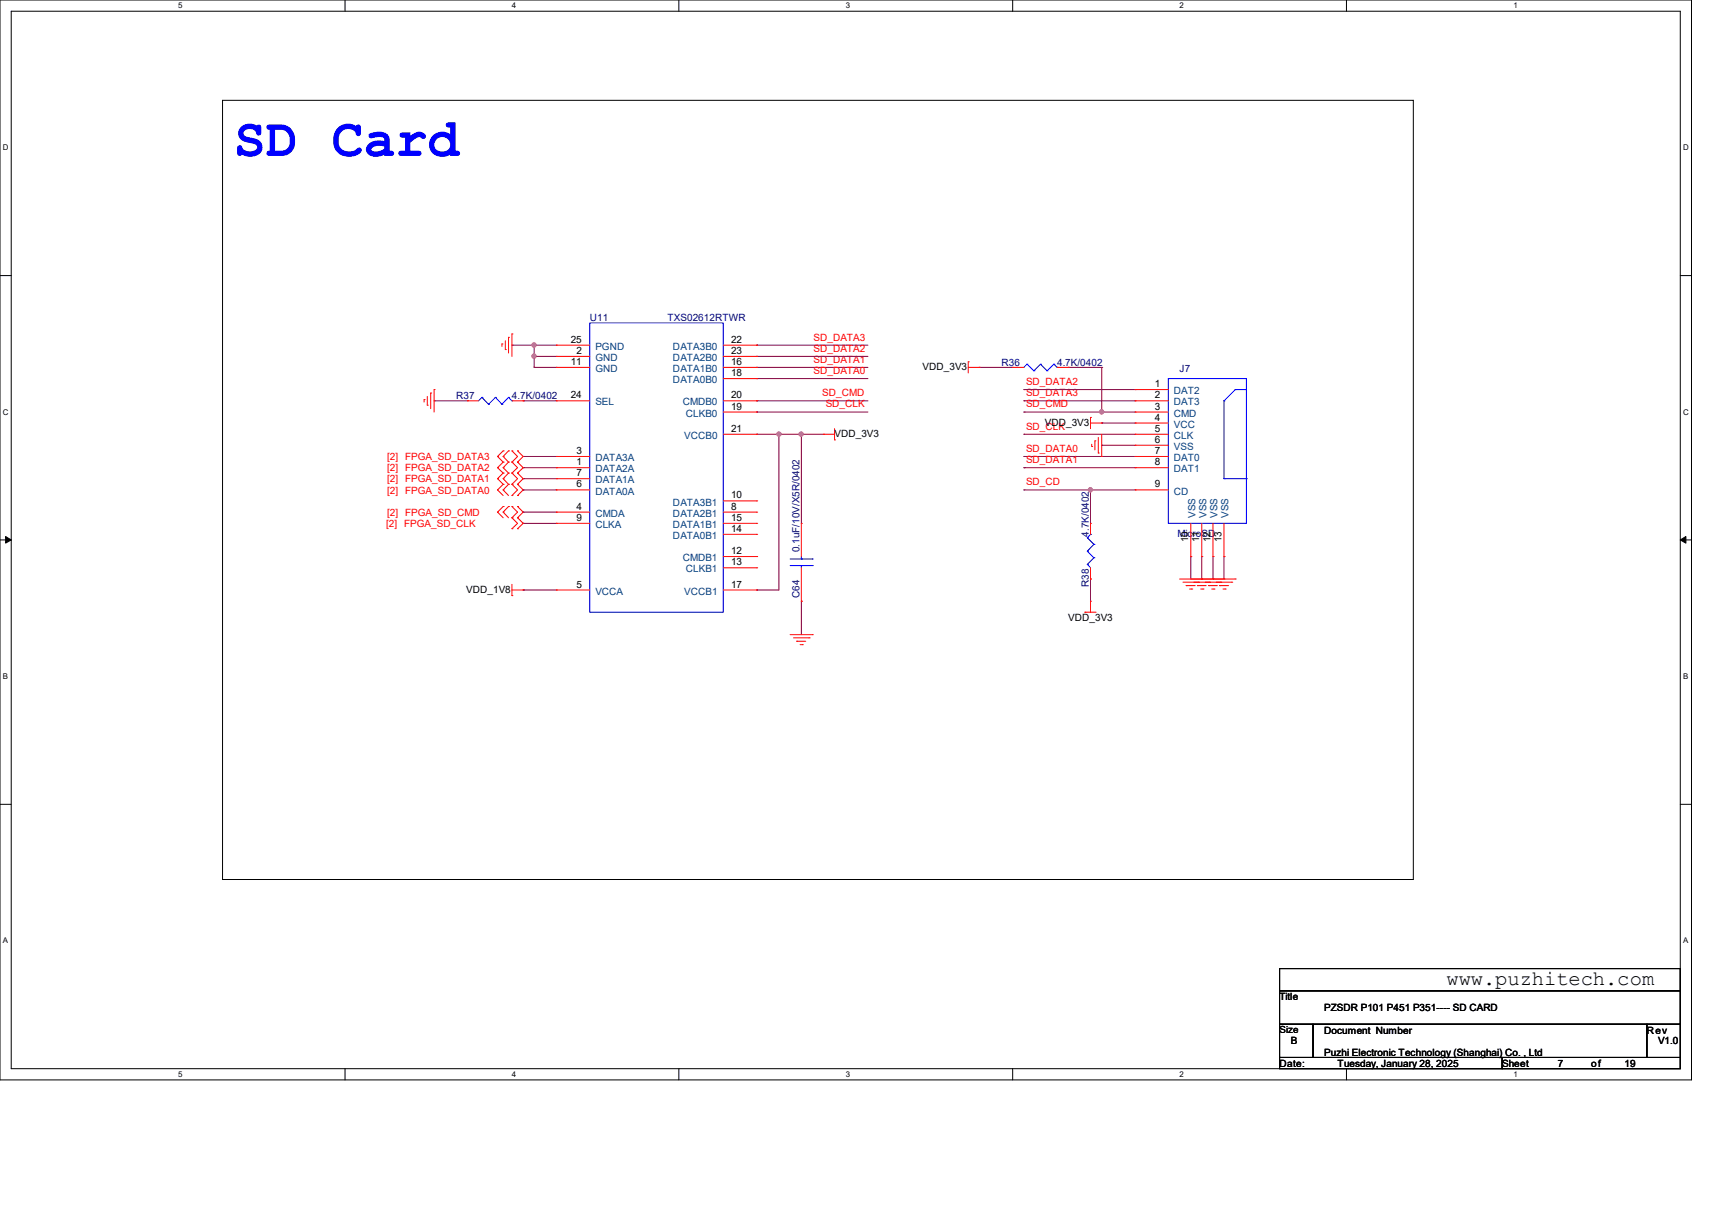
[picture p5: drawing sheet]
<svg xmlns="http://www.w3.org/2000/svg" width="297mm" height="210mm" viewBox="0 0 297 210" stroke-linecap="round" stroke-linejoin="round" font-family="sans-serif">
<path d="M0 0h293.5v187.3h-293.5zM1.9 1.9h289.6v183.4h-289.6z" fill="none" stroke="#000" stroke-width=".17"/>
<g fill="#fff">
<path d="M30.9 .2h.8v1.5h-.8z"/>
<path d="M30.9 185.5h.8v1.6h-.8z"/>
</g>
<path d="M59.9 0v1.9M59.9 185.3v2" fill="none" stroke="#000" stroke-width=".17"/>
<g fill="#fff">
<path d="M88.8 .2h.8v1.5h-.8z"/>
<path d="M88.8 185.5h.8v1.6h-.8z"/>
</g>
<path d="M117.8 0v1.9M117.8 185.3v2" fill="none" stroke="#000" stroke-width=".17"/>
<g fill="#fff">
<path d="M146.7 .2h.8v1.5h-.8z"/>
<path d="M146.7 185.5h.8v1.6h-.8z"/>
</g>
<path d="M175.7 0v1.9M175.7 185.3v2" fill="none" stroke="#000" stroke-width=".17"/>
<g fill="#fff">
<path d="M204.6 .2h.8v1.5h-.8z"/>
<path d="M204.6 185.5h.8v1.6h-.8z"/>
</g>
<path d="M233.6 0v1.9M233.6 185.3v2" fill="none" stroke="#000" stroke-width=".17"/>
<g fill="#fff">
<path d="M262.6 .2h.7v1.5h-.7z"/>
<path d="M262.6 185.5h.7v1.6h-.7z"/>
<path d="M.5 24.8h1v1.6h-1z"/>
<path d="M292 24.8h1v1.6h-1z"/>
<path d="M.5 70.7h1v1.5h-1z"/>
<path d="M292 70.7h1v1.5h-1z"/>
</g>
<path d="M0 47.8h1.9M291.5 47.8h2" fill="none" stroke="#000" stroke-width=".17"/>
<g fill="#fff">
<path d="M.5 116.5h.9v1.6h-.9z"/>
<path d="M292 116.5h.9v1.6h-.9z"/>
</g>
<path d="M0 93.6h1.9M291.5 93.6h2" fill="none" stroke="#000" stroke-width=".17"/>
<path d="M1 93l.9 .6-.9 .6zM291.5 93.6l1-.6v1.2z" fill="#000" stroke="#000" stroke-width=".17"/>
<g fill="#fff">
<path d="M.5 162.4h.9v1.5h-.9z"/>
<path d="M292 162.4h.9v1.5h-.9z"/>
</g>
<path d="M38.6 17.4h206.6v135.1h-206.6zM0 139.5h1.9M291.5 139.5h2M222 168h69.5v3.8h-69.5zM222 171.8h69.5v5.8h-69.5zM222 177.6h5.8v5.8h-5.8zM227.8 177.6h57.9v5.8h-57.9zM285.7 177.6h5.8v5.8h-5.8zM222 183.4h38.6v1.9h-38.6zM260.6 183.4h30.9v1.9h-30.9z" fill="none" stroke="#000" stroke-width=".17"/>
<g fill="none" stroke="#800040" stroke-width=".17">
<path d="M88.8 59.9h.1M88.8 59.9h7.7M92.7 59.9h.1M92.7 59.9v3.8M131.3 59.9h.1M131.3 59.9h19.3M75.3 69.5h.1M75.3 69.5h5.8M90.8 79.2h.1M90.8 69.5h.1M90.8 69.5h5.7M90.8 79.2h5.7"/>
<path d="M92.7 63.7h.1M92.7 61.8h.1M92.7 63.7h3.8M92.7 61.8h3.8M131.3 69.5h.1M131.3 63.7h.1M131.3 65.7h.1M131.3 61.8h.1M131.3 71.5h.1M131.3 75.3h.1M131.3 63.7h19.3M131.3 69.5h19.3"/>
<path d="M131.3 71.5h19.3M131.3 75.3h11.6M131.3 65.7h19.3M131.3 61.8h19.3M135.1 75.3h.1M135.1 75.3v27h-3.8M139 75.3h.1M139 75.3v15.5M169.9 63.7h.1M169.9 63.7h5.8M177.6 69.5h.1M177.6 71.5h.1"/>
<path d="M177.6 75.3h.1M177.6 67.6h.1M177.6 79.2h.1M177.6 69.5h19.3M177.6 71.5h19.3M177.6 75.3h19.3M177.6 67.6h19.3M177.6 79.2h19.3M185.3 63.7h.1M185.3 63.7h5.8M191.1 73.4h.1M191.1 77.2h.1"/>
<path d="M191.1 63.7h.1M191.1 71.5h.1M191.1 73.4h5.8M191.1 77.2h5.8M191.1 63.7v7.8M90.8 81.1h.1M90.8 85h.1M90.8 90.8h.1M90.8 88.8h.1M90.8 83h.1M90.8 85h5.7M90.8 81.1h5.7"/>
<path d="M90.8 90.8h5.7M90.8 88.8h5.7M90.8 83h5.7M177.6 81.1h.1M177.6 85h.1M177.6 85h19.3M177.6 81.1h19.3M189.2 85h.1M189.2 85v5.8M206.6 96.5h.1M206.6 96.5v3.9M208.5 96.5h.1"/>
<path d="M208.5 96.5v3.9M210.4 96.5h.1M210.4 96.5v3.9M212.3 96.5h.1M212.3 96.5v3.9M90.8 102.3h.1M90.8 102.3h5.7M131.3 102.3h.1M139 104.3h.1M139 104.3v5.8M189.2 100.4h.1M189.2 100.4v3.9"/>
</g>
<g fill="#f0f" stroke="#f0f" stroke-width=".17">
<circle cx="191.1" cy="71.4" r=".37"/>
<circle cx="92.6" cy="61.8" r=".37"/>
<circle cx="92.6" cy="59.8" r=".37"/>
<circle cx="135.1" cy="75.3" r=".37"/>
<circle cx="139" cy="75.3" r=".37"/>
<circle cx="189.2" cy="84.9" r=".37"/>
</g>
<g fill="none" stroke="#f00" stroke-width=".17">
<path d="M87.1 59.6h.1M87.1 59.6v.5M87.7 59.1v1.5M88.2 58.5h.1M88.2 58.5v2.7M88.8 57.9h.1M88.8 57.9v3.9M96.5 59.9h.1M96.5 59.9h5.8M125.5 59.9h5.8M131.3 59.9h.1M73.6 69.3h.1"/>
<path d="M73.6 69.3v.4M74.1 70.3h.1M74.1 68.7v1.6M74.7 68.2h.1M74.7 68.2v2.7M75.3 67.6h.1M75.3 67.6v3.9M81.1 69.5h.1M81.1 69.5h1.9M86.3 79.2h.1M86.3 79.2l1 .9M87.3 79.2h.1"/>
<path d="M87.3 78.2h.1M87.3 79.2l.9 .9M87.3 78.2l-1 1M87.7 60.6h.1M88.2 78.2h.1M88.2 78.2l-.9 1M88.8 78.2h.1M88.8 78.2l1 1-1 .9M88.8 69.5h2M89.8 78.2h.1M89.8 78.2l1 1-1 .9M90.8 69.5h.1"/>
<path d="M96.5 61.8h.1M96.5 79.2h.1M96.5 63.7h.1M96.5 69.5h.1M96.5 63.7h5.8M96.5 69.5h5.8M96.5 79.2h5.8M96.5 61.8h5.8M125.5 63.7h5.8M125.5 75.3h5.8M125.5 69.5h5.8M125.5 71.5h5.8"/>
<path d="M125.5 61.8h5.8M125.5 65.7h5.8M131.3 63.7h.1M131.3 65.7h.1M131.3 71.5h.1M131.3 69.5h.1M131.3 75.3h.1M131.3 61.8h.1M142.9 75.3h.1M142.9 75.3h1.9M144.8 76.3h.1M144.8 74.3v2"/>
<path d="M168 62.7h.1M168 63.7h1.9M168 62.7v2M169.9 63.7h.1M175.7 63.7h.1M175.7 63.7h1.9M183.4 63.7h1.9M185.3 63.7h.1M189.2 72.4h.1M189.2 73.4h1.9M189.2 72.4v1.9M189.4 77.4h.1"/>
<path d="M189.4 77v.4M189.9 76.5h.1M189.9 76.5v1.5M190.5 78.6h.1M190.5 75.9v2.7M191.1 73.4h.1M191.1 79.2h.1M191.1 75.3v3.9M196.9 67.6h.1M196.9 69.5h.1M196.9 71.5h.1M196.9 73.4h.1"/>
<path d="M196.9 75.3h.1M196.9 77.2h.1M196.9 79.2h.1M196.9 73.4h5.8M196.9 75.3h5.8M196.9 69.5h5.8M196.9 67.6h5.8M196.9 71.5h5.8M196.9 77.2h5.8M196.9 79.2h5.8M86.3 83h.1M86.3 81.1h.1"/>
<path d="M86.3 88.8h.1M86.3 85h.1M86.3 83l1 1M86.3 81.1l1 .9M86.3 88.8l1 1M86.3 85l1 .9M87.3 83h.1M87.3 82h.1M87.3 81.1h.1M87.3 80.1h.1M87.3 88.8h.1M87.3 87.8h.1"/>
<path d="M87.3 85h.1M87.3 84h.1M87.3 83l.9 1M87.3 82l-1 1M87.3 81.1l.9 .9M87.3 80.1l-1 1M87.3 88.8l.9 1M87.3 87.8l-1 1M87.3 85l.9 .9M87.3 84l-1 1M88.2 82h.1M88.2 80.1h.1"/>
<path d="M88.2 87.8h.1M88.2 84h.1M88.2 82l-.9 1M88.2 80.1l-.9 1M88.2 87.8l-.9 1M88.2 84l-.9 1M88.8 91.7h.1M88.8 89.8h.1M88.8 80.1h.1M88.8 84h.1M88.8 82h.1M88.8 87.8h.1"/>
<path d="M88.8 85.9h.1M88.8 89.8l1 1-1 .9M88.8 82l1 1-1 1M88.8 80.1l1 1-1 .9M88.8 87.8l1 1-1 1M88.8 84l1 1-1 .9M89.8 89.8h.1M89.8 91.7h.1M89.8 80.1h.1M89.8 82h.1M89.8 84h.1M89.8 87.8h.1"/>
<path d="M89.8 85.9h.1M89.8 89.8l1 1-1 .9M89.8 82l1 1-1 1M89.8 80.1l1 1-1 .9M89.8 87.8l1 1-1 1M89.8 84l1 1-1 .9M96.5 81.1h.1M96.5 88.8h.1M96.5 85h.1M96.5 83h.1M96.5 90.8h.1M96.5 81.1h5.8"/>
<path d="M96.5 85h5.8M96.5 88.8h5.8M96.5 83h5.8M96.5 90.8h5.8M125.5 88.8h5.8M125.5 90.8h5.8M125.5 86.9h5.8M125.5 96.5h5.8M125.5 98.5h5.8M125.5 92.7h5.8M131.3 88.8h.1M131.3 86.9h.1"/>
<path d="M131.3 96.5h.1M131.3 98.5h.1M131.3 92.7h.1M131.3 90.8h.1M139 90.8h.1M139 90.8v5.7M139 98.5v5.8M189.2 90.8h.1M189.2 90.8v1.9M189.2 98.5v1.9M196.9 81.1h.1M196.9 85h.1"/>
<path d="M196.9 81.1h5.8M196.9 85h5.8M206.6 96.5h.1M206.6 90.8v5.7M208.5 96.5h.1M208.5 90.8v5.7M210.4 96.5h.1M210.4 90.8v5.7M212.3 96.5h.1M212.3 90.8v5.7M88.8 103.3h.1M88.8 101.3v2"/>
<path d="M88.8 102.3h2M90.8 102.3h.1M96.5 102.3h.1M96.5 102.3h5.8M125.5 102.3h5.8M131.3 102.3h.1M137.1 110.1h3.8M137.7 110.6h2.7M138.2 111.2h.1M138.2 111.2h1.6M138.8 111.8h.4M139 104.3h.1"/>
<path d="M139.2 111.8h.1M140.4 110.6h.1M140.9 110.1h.1M188.2 106.2h.1M188.2 106.2h2M189.2 104.3h.1M189.2 100.4h.1M189.2 104.3v1.9M204.6 100.4h9.7M205.2 101h8.5M205.8 101.6h.1M205.8 101.6h1.5"/>
<path d="M206.4 102.2h.4M206.8 102.2h.1M207.7 101.6h.1M207.7 101.6h1.6M207.9 101h.1M208.3 102.2h.4M208.5 100.4h.1M208.7 102.2h.1M209.7 101.6h.1M209.7 101.6h1.5M209.8 101h.1M210.2 102.2h.4"/>
<path d="M210.4 100.4h.1M210.6 102.2h.1M211.6 101.6h.1M211.6 101.6h1.5M211.8 101h.1M212.2 102.2h.4M212.3 100.4h.1M212.6 102.2h.1M213.7 101h.1M214.3 100.4h.1"/>
</g>
<g fill="none" stroke="#00f" stroke-width=".17">
<path d="M102.3 56h23.2v50.2h-23.2zM83.6 68.9h.1M83.6 68.9l-.6 .6M83.6 68.9l1.2 1.2M84.8 70.1h.1M85.9 68.9h.1M85.9 68.9l-1.1 1.2M85.9 68.9l1.2 1.2M87.1 70.1h.1M88.2 68.9h.1M88.2 68.9l-1.1 1.2M88.2 68.9l.6 .6"/>
<path d="M88.8 69.5h.1M178.2 63.2h.1M178.2 63.2l-.6 .5M178.2 63.2l1.2 1.1M179.4 64.3h.1M180.5 63.2h.1M180.5 63.2l-1.1 1.1M180.5 63.2l1.2 1.1M181.7 64.3h.1M182.8 63.2h.1M182.8 63.2l-1.1 1.1M182.8 63.2l.6 .5"/>
<path d="M183.4 63.7h.1M202.7 65.7h13.5v25.1h-13.5zM212.3 69.5h.1M212.3 69.5v13.5M214.3 67.6h.1M214.3 67.6h1.9M214.3 67.6l-2 1.9M137.1 96.9h3.8M137.1 98.1h3.8M139 96.9h.1M139 98.1h.1M139 96.5v.4"/>
<path d="M139 98.1v.4M140.9 96.9h.1M140.9 98.1h.1M188.6 97.9h.1M188.6 95.6h.1M188.6 93.3h.1M188.6 97.9l.6 .6M188.6 95.6l1.2 1.1M188.6 93.3l1.2 1.1M189.2 92.7h.1M189.2 92.7l-.6 .6M189.8 96.7h.1"/>
<path d="M189.8 94.4h.1M189.8 96.7l-1.2 1.2M189.8 94.4l-1.2 1.2M212.3 83h.1M212.3 83h3.9M216.2 83h.1"/>
</g>
<text font-size="9.2" fill="#00f" x="40.6" y="27.1">SD Card</text>
<text font-size="3.6" x="251" y="170.8">www.puzhitech.com</text>
<g font-size="1.7">
<text x="99" y="59.4">25</text>
<text x="126.8" y="59.4">22</text>
<text x="99" y="63.3">11</text>
<text x="100" y="61.4">2</text>
<text x="126.8" y="63.3">16</text>
<text x="126.8" y="65.2">18</text>
<text x="126.8" y="61.4">23</text>
<text x="160.1" y="64.2">VDD_3V3</text>
<text x="99" y="69.1">24</text>
<text x="126.8" y="71">19</text>
<text x="126.8" y="69.1">20</text>
<text x="200.4" y="67.1">1</text>
<text x="200.4" y="69.1">2</text>
<text x="200.4" y="71">3</text>
<text x="126.8" y="74.9">21</text>
<text x="144.8" y="75.7">VDD_3V3</text>
<text x="181.3" y="73.8">VDD_3V3</text>
<text x="200.4" y="72.9">4</text>
<text x="200.4" y="74.9">5</text>
<text x="200.4" y="76.8">6</text>
<text x="100" y="80.7">1</text>
<text x="100" y="78.7">3</text>
<text x="100" y="82.6">7</text>
<text x="200.4" y="78.7">7</text>
<text x="200.4" y="80.7">8</text>
<text x="100" y="88.4">4</text>
<text x="100" y="84.5">6</text>
<text x="126.8" y="88.4">8</text>
<text x="126.8" y="86.4">10</text>
<text x="200.4" y="84.5">9</text>
<text x="100" y="90.3">9</text>
<text x="126.8" y="92.2">14</text>
<text x="126.8" y="90.3">15</text>
<text x="206.2" y="94.1" transform="rotate(-90 206.2 94.1)">10</text>
<text x="208.1" y="94.1" transform="rotate(-90 208.1 94.1)">11</text>
<text x="210" y="94.1" transform="rotate(-90 210 94.1)">12</text>
<text x="211.9" y="94.1" transform="rotate(-90 211.9 94.1)">13</text>
<text x="100" y="101.9">5</text>
<text x="126.8" y="96.1">12</text>
<text x="126.8" y="98">13</text>
<text x="126.8" y="101.9">17</text>
<text x="80.9" y="102.8">VDD_1V8</text>
<text x="185.3" y="107.8">VDD_3V3</text>
<text x="222" y="173.4">Title</text>
<text x="222" y="179.2">Size</text>
<text x="229.7" y="175.3">PZSDR P101 P451 P351---- SD CARD</text>
<text x="229.7" y="179.2">Document Number</text>
<text x="285.7" y="179.2">Rev</text>
<text x="222" y="185">Date:</text>
<text x="223.9" y="181.1">B</text>
<text x="229.7" y="183.1">Puzhi Electronic Technology (Shanghai) Co. , Ltd</text>
<text x="232.1" y="185">Tuesday, January 28, 2025</text>
<text x="260.6" y="185">Sheet</text>
<text x="270.2" y="185">7</text>
<text x="276.1" y="185">of</text>
<text x="281.8" y="185">19</text>
<text x="287.6" y="181.1">V1.0</text>
</g>
<g font-size="1.7" fill="#000080">
<text x="102.3" y="55.7">U11</text>
<text x="115.8" y="55.7">TXS02612RTWR</text>
<text x="173.7" y="63.4">R36</text>
<text x="183.4" y="63.4">4.7K/0402</text>
<text x="204.6" y="64.6">J7</text>
<text x="79.2" y="69.2">R37</text>
<text x="88.8" y="69.2">4.7K/0402</text>
<text x="138.7" y="95.7" transform="rotate(-90 138.7 95.7)">0.1uF/10V/X5R/0402</text>
<text x="188.9" y="93" transform="rotate(-90 188.9 93)">4.7K/0402</text>
<text x="204.3" y="93.1">MicroSD</text>
<text x="188.9" y="101.8" transform="rotate(-90 188.9 101.8)">R38</text>
<text x="138.7" y="103.7" transform="rotate(-90 138.7 103.7)">C64</text>
</g>
<g font-size="1.7" fill="#f00">
<text x="141.1" y="59.1">SD_DATA3</text>
<text x="141.1" y="62.9">SD_DATA1</text>
<text x="141.1" y="64.9">SD_DATA0</text>
<text x="141.1" y="61">SD_DATA2</text>
<text x="142.7" y="68.7">SD_CMD</text>
<text x="143.3" y="70.7">SD_CLK</text>
<text x="178" y="68.7">SD_DATA3</text>
<text x="178" y="70.7">SD_CMD</text>
<text x="178" y="66.8">SD_DATA2</text>
<text x="178" y="74.5">SD_CLK</text>
<text x="67.2" y="79.8">[2] FPGA_SD_DATA3</text>
<text x="67.2" y="83.6">[2] FPGA_SD_DATA1</text>
<text x="67.2" y="81.7">[2] FPGA_SD_DATA2</text>
<text x="178" y="78.4">SD_DATA0</text>
<text x="178" y="80.3">SD_DATA1</text>
<text x="67.2" y="89.4">[2] FPGA_SD_CMD</text>
<text x="67.2" y="85.6">[2] FPGA_SD_DATA0</text>
<text x="178" y="84.2">SD_CD</text>
<text x="67" y="91.4">[2] FPGA_SD_CLK</text>
</g>
<g font-size="1.7" fill="#004080">
<text x="103.3" y="62.6">GND</text>
<text x="103.3" y="64.5">GND</text>
<text x="103.3" y="60.7">PGND</text>
<text x="116.8" y="64.5">DATA1B0</text>
<text x="116.8" y="60.7">DATA3B0</text>
<text x="116.8" y="62.6">DATA2B0</text>
<text x="103.3" y="70.3">SEL</text>
<text x="116.8" y="66.5">DATA0B0</text>
<text x="118.4" y="70.3">CMDB0</text>
<text x="203.7" y="68.4">DAT2</text>
<text x="203.7" y="70.3">DAT3</text>
<text x="118.7" y="76.1">VCCB0</text>
<text x="119" y="72.3">CLKB0</text>
<text x="203.7" y="72.3">CMD</text>
<text x="203.7" y="74.2">VCC</text>
<text x="203.7" y="76.1">CLK</text>
<text x="103.3" y="81.9">DATA2A</text>
<text x="103.3" y="80">DATA3A</text>
<text x="103.3" y="83.8">DATA1A</text>
<text x="203.7" y="78">VSS</text>
<text x="203.7" y="80">DAT0</text>
<text x="203.7" y="81.9">DAT1</text>
<text x="103.3" y="89.6">CMDA</text>
<text x="103.3" y="85.8">DATA0A</text>
<text x="116.8" y="89.6">DATA2B1</text>
<text x="116.8" y="87.7">DATA3B1</text>
<text x="203.7" y="85.8">CD</text>
<text x="207.4" y="89.8" transform="rotate(-90 207.4 89.8)">VSS</text>
<text x="209.3" y="89.8" transform="rotate(-90 209.3 89.8)">VSS</text>
<text x="211.2" y="89.8" transform="rotate(-90 211.2 89.8)">VSS</text>
<text x="213.1" y="89.8" transform="rotate(-90 213.1 89.8)">VSS</text>
<text x="103.3" y="91.6">CLKA</text>
<text x="116.8" y="93.5">DATA0B1</text>
<text x="116.8" y="91.6">DATA1B1</text>
<text x="118.4" y="97.3">CMDB1</text>
<text x="119" y="99.3">CLKB1</text>
<text x="103.3" y="103.1">VCCA</text>
<text x="118.7" y="103.1">VCCB1</text>
</g>
<g font-size="1.4">
<text x="30.9" y="1.4">5</text>
<text x="88.8" y="1.4">4</text>
<text x="146.7" y="1.4">3</text>
<text x="204.6" y="1.4">2</text>
<text x="262.6" y="1.4">1</text>
<text x=".5" y="26.1">D</text>
<text x="292" y="26.1">D</text>
<text x=".5" y="71.9">C</text>
<text x="292" y="71.9">C</text>
<text x=".5" y="117.8">B</text>
<text x="292" y="117.8">B</text>
<text x=".5" y="163.6">A</text>
<text x="292" y="163.6">A</text>
<text x="30.9" y="186.8">5</text>
<text x="88.8" y="186.8">4</text>
<text x="146.7" y="186.8">3</text>
<text x="204.6" y="186.8">2</text>
<text x="262.6" y="186.8">1</text>
</g>
</svg>
